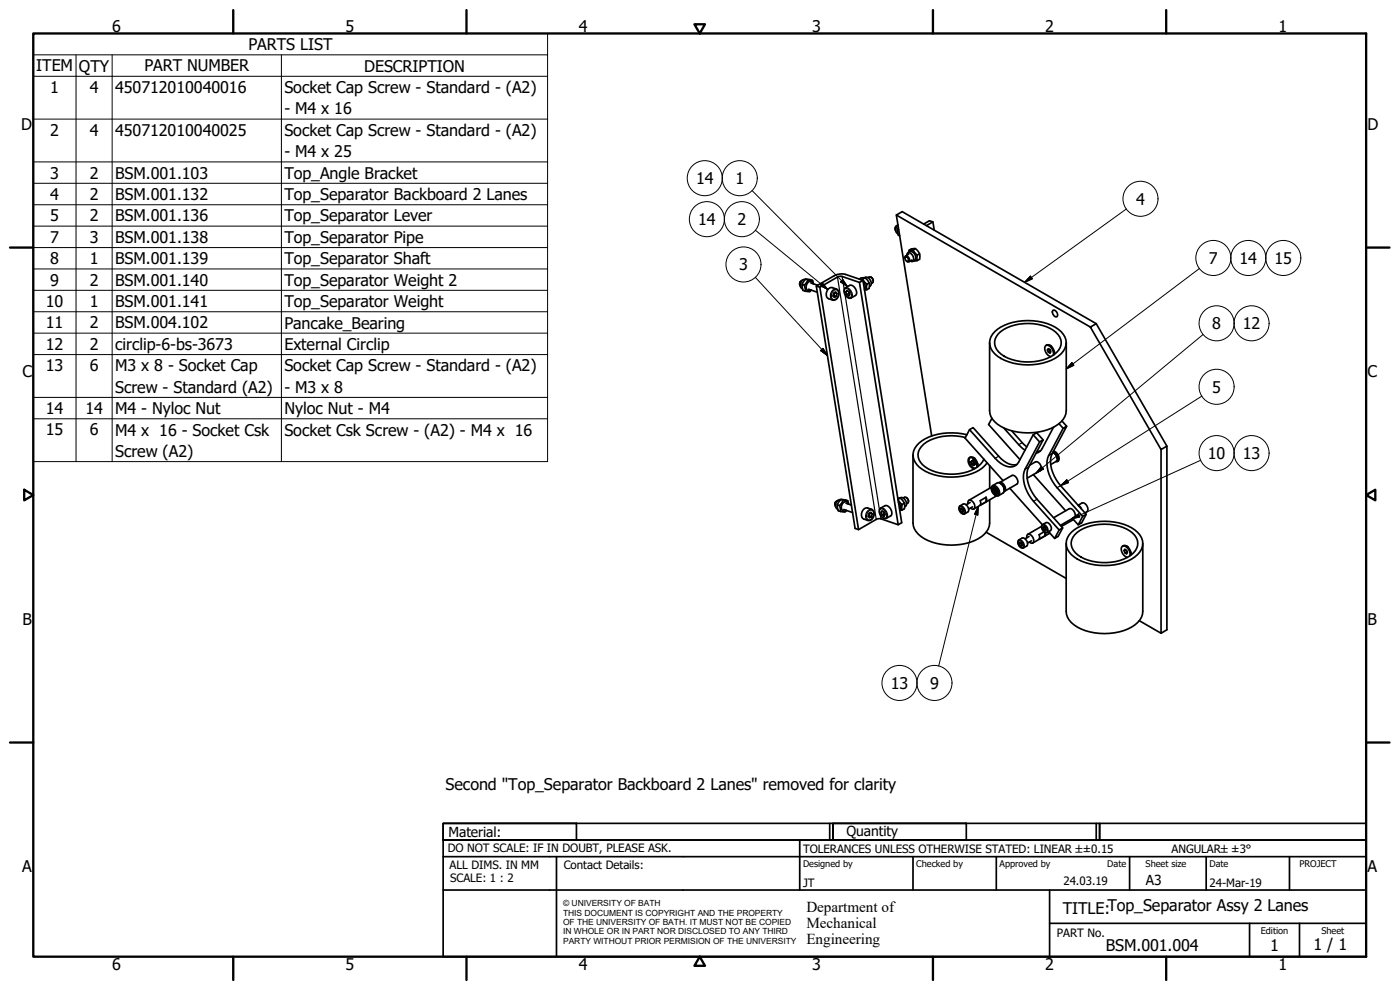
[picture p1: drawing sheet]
<svg xmlns="http://www.w3.org/2000/svg" width="420mm" height="297mm" viewBox="0 0 420 297" stroke-linecap="round" stroke-linejoin="round" font-family="sans-serif">
<!-- layer: Visible (ISO) -->
<g fill="none" stroke="#000" stroke-width=".51">
<path d="M268.9 69.3a1.17 1.17 0 0 1 .6-1.8 1.53 1.53 0 0 0 0 2.6M268.9 68l-.3 .7M269 64.5l10.6 66.3M269.3 68.8l.4 .1M269.6 68.2l-.3 .6 .1 .9 .2 .9 .4 .1M271.6 77.4v-.5a.95 .95 0 0 1 1.2 .5 .95 .95 0 0 1-.2 1.2l-.5-.2M271.7 77.1a.84 .84 0 0 1 .8 .4 .84 .84 0 0 1 0 1l-.7-.5zM272.1 76.6l.3-.7a1.62 1.62 0 0 1 1.5 .8 1.62 1.62 0 0 1 0 1.8l-.8-.2M272.5 75.9l.6-.4a1.68 1.68 0 0 1 1.5 2.5l-.7 .4M272.7 76.3l-.9 .5M272.7 75.7l.1-.6 1.2-.1 1.3 1.5v1.7l-1.2 .1M272.8 75.1a1.84 1.84 0 0 1 1.9-.5 1.84 1.84 0 0 1 1.3 1.5l.1 .4a1.41 1.41 0 0 1-.8 1.7"/>
<path d="M273.7 78l-.9 .5M274.7 74.6l-.7 .4M276 76.1l-.7 .4M277.2 67.2l1.7-1 1.1 .4-2 1.1M280 66.6l.4 2.4M240.2 84.5l-.2 .7M240.7 85.4l.7 .2M240.8 84.1a1.17 1.17 0 0 0-.6 1.8M241.7 83.8a1.56 1.56 0 0 0-1.4 1.1 1.56 1.56 0 0 0 .5 1.7M241.8 83.7l.7 .3M242.7 86.8l2.6 .9M243.3 84.9l2.1 .7"/>
<path d="M243.9 84.1a1.93 1.93 0 0 0-3.2 1.3l.3 1.7 .7 .3M244 85.1a.96 .96 0 0 0-1-.7 .96 .96 0 0 0-.9 .8 1.08 1.08 0 0 0-.1 1.5 1.08 1.08 0 0 0 1.4 .3M244.1 85.2l-.2-1.1-1.4-.1-1.1 1.6 .3 1.8h.4a1.1 1.1 0 0 0 1.4-.4M245 85.8l1 .4 6-3.3 5.9 1.8 11.7 72.7M246 86.2l11.7 72.7M250.2 88l.6-.4 .4 .5-.2 .8-.6 .4-.4-.5zM250.3 88.7l.7 .2M250.3 88.7l-.3 .1M250.5 87.8h.1M250.5 87.8l-.2 .9M250.5 87.8l.7 .3M253.5 86.5l1.5-.9a2.02 2.02 0 0 1 1.7 3.1l-1.2 .7a2.02 2.02 0 0 1-2-2.9z"/>
<path d="M254.1 87.2l.7 .3 .3 .8-.3 .5-.7-.4-.3-.8zM254.4 87.3l-.6 .3M254.7 87.5l.1 .5M254.8 88h.2M254.8 88l-.7 .4M257.9 83.7a1.79 1.79 0 0 1 2.9 1.2l.1 .4a1.38 1.38 0 0 1-.7 1.6M258.2 83.8l.7-.1 1.3 1.6M259 84.1l11.6 72.7-1 .6-5.2-1.7-.7-.1-6 3.3-1.1-.4-11.6-72.7 5.3-3 1.8-.6 1.7 .1 5.2 1.8-1.1 .6M259.1 84.6l.5 .8a1.13 1.13 0 0 1-.2 1.4M259.5 83.3a1.62 1.62 0 0 1 1.7 .5 1.62 1.62 0 0 1 .2 1.7l-.5 .4M259.6 83.3l-.7 .4M260.2 85.3v1.6l-.7 .1"/>
<path d="M260.5 83.3a1 1 0 0 1 1.4 .4 1 1 0 0 1-.4 1.4M260.8 84.9l-.6 .4M261.4 83.1l.5 .6 .2 .7M298.5 99.5a16.2 16.2 0 0 1 14.4-2.8 8.7 8.7 0 0 1 7 5.3 5.2 5.2 0 0 1-3.3 5.5 17.6 17.6 0 0 1-17.2-.6 4.6 4.6 0 0 1-.9-7.4zM316.1 93.1a1.21 1.21 0 0 1 1.1 .7 1.21 1.21 0 0 1-.2 1.3 1.37 1.37 0 0 1-.9-2zM327.2 98.1l1.8-1 21.2 36.8-1.8 1zM329 97.1l-58.2-33.6-1.8 1 58.2 33.6M297 102.8v20.4a7.1 7.1 0 0 0 5.7 5.8 16.8 16.8 0 0 0 15.8-2.4 4.9 4.9 0 0 0 1.5-3.4v-20.4M299.6 100.2a13.9 13.9 0 0 1 13.1-2.6 6.7 6.7 0 0 1 5.8 5.1 5.5 5.5 0 0 1-4.3 4.9 15.3 15.3 0 0 1-13.7-1.3 3.9 3.9 0 0 1-.9-6.1zM313.9 103.7a1.88 1.88 0 0 1 2.5 1.8v.9M314.3 105l.3-.4 .5 .3 .3 .7-.3 .3-.5-.3 .6-.3M314.8 104.7l-.5 .3 .3 .6"/>
<path d="M315.1 103.6l.5 .3M315.2 105.2v.1M315.2 105.3h.1M316.1 106.6a2.35 2.35 0 0 0-2.2-2.9 2.29 2.29 0 0 0 1.5 3.3M316.4 105.5v.4M274 136.5v20.4a7.1 7.1 0 0 0 5.8 5.8 17.8 17.8 0 0 0 14.8-1.7 5.5 5.5 0 0 0 2.4-4.1v-6.9M289.7 131.3a14.9 14.9 0 0 0-12.5 2 4 4 0 0 0 .5 6.8 15.1 15.1 0 0 0 15.8-.1l.8-.7 1-1.5M290.2 130.4a17 17 0 0 0-14.4 2.5 4.7 4.7 0 0 0 1 8 17.4 17.4 0 0 0 18.1-.5l1.3-1.5M291 128.9l-1.4 2.6 11.4 12.7M291.2 137.2l-.3 .1M291.4 138.7l.2 .6M291.6 138.3l-.2 .4 .6-.4"/>
<path d="M292 138.3l.2 .7M292.1 138.6l.3 .7 .6-.4M292.1 137.3l.5 .2M292.2 138l.6 .2M292.2 138l-.6 .3 .5 .3 .7-.4M292.2 139l.6 .3M292.2 139l-.6 .3 .5 .3M292.2 138l-.2 .3M292.3 137.5l-.1 .1M292.4 137.5a1.06 1.06 0 0 0-.2 1.2 1.06 1.06 0 0 0 1.1 .6h-.1M292.4 139.3l-.3 .3 .7-.3M292.8 138.2l.2 .7"/>
<path d="M293 138.9l-.2 .4M293.5 139.1v.5M297 139.7v6.8M297.7 125.5l-1 1.9 9.4 10.5M301.2 128.4l4.5 5 1.9 1.7M303.6 129.3l4.5 4.8M309 139.6l1.7-1a1.73 1.73 0 0 1 1.6 2.6l-4 2.3M310.1 130.5l1.9 2.1M312 132.6l1.1-.6-4.4 8.2a9 9 0 0 0 1.8 8.7l8.4 9.5-1 .6-7.7-8.6a9.7 9.7 0 0 1-2.6-9.6zM312.2 135.3l-1 .1M313.1 132l-2-2.2-1 .7-4.4 8.1a3.1 3.1 0 0 1-4.6 .9l-2.4-2-7.7-8.6 1-.6 7.7 8.6a6.1 6.1 0 0 0 5.5 2.5M316 135.8a1.82 1.82 0 0 1 1 2.6l-1.7 1"/>
<path d="M316.1 135.6a1.87 1.87 0 0 1 1.4 2.6l-.3 .1M316.2 135.3a2.23 2.23 0 0 1 1.4 3.1l-.7 .1M316.2 128.2l-3.4 6.4a2.73 2.73 0 0 1-1.9 1.4M316.3 135.9l.8 .8 .2 1M316.4 136l.7 .6 .2 1M316.6 136.1h.1M317.1 138.4h.5M317.4 137.2l-.1 .2M317.8 127.1l1.3 1.4M318.7 126.3l1.4 1.6M319.1 128.5l1-.6-4.3 8.2a9 9 0 0 0 1.8 8.7l8.4 9.5-1.1 .6-7.7-8.6a10.7 10.7 0 0 1-2.8-8.9zM350.2 133.9v55.1l-1.8 1v-55.1"/>
<path d="M250.8 150.6l-.3 .7M251.3 151.5l.6 .2M251.4 150.2a1.19 1.19 0 0 0-.6 1.8M252.3 149.9a1.58 1.58 0 0 0-1.4 1.1 1.58 1.58 0 0 0 .5 1.8M252.4 149.8l.6 .3M253.2 152.9l2.7 .9M253.9 151l1.6 .5M254.4 150.2l-1.1-.2a1.2 1.2 0 0 0-1.6 .6 2.51 2.51 0 0 0-.1 2.6l.6 .3M254.6 151.2a.95 .95 0 0 0-1-.7 .95 .95 0 0 0-.9 .8 1.18 1.18 0 0 0-.2 1.3 1.18 1.18 0 0 0 1 .7l.4-.2M254.7 151.3l-.1-.5a.91 .91 0 0 0-1.1-.7h-.5l-1.1 1.6 .3 1.8h.5a1.13 1.13 0 0 0 1.4-.3M260.8 154.1l.6-.4 .4 .5-.2 .8-.6 .4-.4-.5zM260.9 154.8l.7 .2"/>
<path d="M260.9 154.8l-.3 .1M261 153.9l.1 .1M261.1 154l-.2 .8M261.1 154l.7 .2M264.1 152.6l1.5-.8a2.01 2.01 0 0 1 1.7 3l-1.3 .7a2 2 0 0 1-1.9-2.9zM264.7 153.3l.6 .3 .3 .8-.3 .5-.6-.4-.3-.8zM264.9 153.4l-.5 .3M265.3 153.6l.1 .5M265.4 154.1h.1M265.4 154.1l-.7 .4M269.5 149.5a2.11 2.11 0 0 1 2 2.3l-.1 .8-.7 .4M269.5 149.9l1.2 1.5"/>
<path d="M269.6 150.7l.6 .8a1.13 1.13 0 0 1-.2 1.4M270.1 149.4a1.6 1.6 0 0 1 1.6 .6 1.6 1.6 0 0 1 .3 1.7l-.5 .3M270.2 149.4l-.7 .4M270.7 151.4v1.6l-.7 .1M271.1 149.4a1 1 0 0 1 1.3 .4 1 1 0 0 1-.3 1.4M271.4 151l-.7 .4M271.9 149.3l.6 .5 .1 .7M288.1 151.8l1-.6a1.58 1.58 0 0 1 1.3 2.4l-.9 .6a1.55 1.55 0 0 1-1.4-.8 1.55 1.55 0 0 1 0-1.6zM288.3 152.4l.5 .1 .4 .6-.1 .5h-.5l-.4-.6zM288.7 152.7l.4 .6M288.7 152.7l-.5 .3M288.7 152.5v.2"/>
<path d="M289.1 153.3h.1M289.1 153.3l-.5 .3M290.5 151.1l.3-1a1.72 1.72 0 0 1 1.5 2.6l-.3 .1-.7-.4M291.1 150.8l-1.2 .7M291.9 152.1l-1.2 .6M293.1 140.3a2.32 2.32 0 0 0-2.2-3 2.28 2.28 0 0 0 1.5 3.4M293.4 140.1a2.41 2.41 0 0 0-2.1-3 1.72 1.72 0 0 0 .1 2.6l1.3 .8M295.9 149.2l.2 .8-.2 .6M295.9 149.2l-1.7 1 .1 .8-.1 .6 1.7-1M295.9 149.2v1.4M296 159.7l24 13.9M297.5 146.7a.82 .82 0 0 1 .4-1 .82 .82 0 0 1 1 .2l.4 .3a1.68 1.68 0 0 1 .2 2.6l-.9-.2"/>
<path d="M297.6 146.2l-6.8 3.9M297.8 146.1a1.7 1.7 0 0 1 1.6 2.5 1.72 1.72 0 0 1-1.6-2.5zM297.9 145.7l1.4-.8a2.02 2.02 0 0 1 1.8 3l-1.5 .8M298 146.5a1.15 1.15 0 0 1 1.1 .5 1.15 1.15 0 0 1 0 1.3 1.27 1.27 0 0 1-1.1-1.8zM298.4 146.9l.5 .5-.1 .4-.5-.5zM298.5 146.5l-.1 .1M298.7 146.5l-.4 .1-.1 .6 .2-.6h.4M299.1 148.8l-6.8 3.9M299.3 147.8l-.2 .1M299.3 147.5l-.1 .4-.6-.2 .4 .3 .3-.4M299.9 144.9l3.8-2.2a1.72 1.72 0 0 1 1.5 2.6l-3.8 2.1a1.66 1.66 0 0 0 .1-1.7 1.66 1.66 0 0 0-1.6-.8zM300.2 145l1 1.1 .2 1"/>
<path d="M300.4 145.1l.9 .9 .1 .8M303 146.5l9.8 10.9M310.1 142.4l9.7 10.9M312.6 157.9l-4.2 2.4M313.3 158l.5 .3 .2 .6-.3 .4-.5-.3-.2-.7zM313.3 159.6l-1.5 .8 .2 .8-.2 .6 1.8-1M313.4 158.1l-.4 .2M313.5 158.1l.2 .6M313.6 159.8v1M313.7 158.7l-.5 .3M313.7 158.7l.3 .1M313.8 159.8l-.2 1"/>
<path d="M314.7 159.5l1.8 2.1M315.1 160l-5.2 2.9M316.2 155.3l4.7-2.7a1.74 1.74 0 0 1 1.5 2.6l-4.2 2.4M318.9 158.4l-1.3 2.5-1.1 .7 1.4-2.6M321.5 159.7a16.9 16.9 0 0 1 17-1.9 6.6 6.6 0 0 1 4.5 5.3 7 7 0 0 1-5.8 5.7 16.8 16.8 0 0 1-15.7-2.4 4.4 4.4 0 0 1 0-6.7zM321.9 155.5l1.7 2M322.2 155.9l-3.7 2.1M323.5 151.6l.6 .4 .4 .7M323.6 151.6l1.1-.7a1.72 1.72 0 0 1 1.5 2.6l-.6 .4M326 154.3l-1.4 2.6-1 .6 1.3-2.6M305.6 162.1l1.1-.7a1.6 1.6 0 0 1 1.4 2.4l-.9 .6a1.56 1.56 0 0 1-1.6-2.3zM306 162.7h.4l.4 .6v.5h-.5l-.4-.6z"/>
<path d="M306.3 162.9l.5 .6M306.3 162.9l-.4 .3M306.4 162.7l-.1 .2M306.8 163.5l-.5 .3M306.8 163.5h.1M308.2 161.3l.2-1a1.73 1.73 0 0 1 1.5 2.6l-1-.2M308.8 161l-1.2 .7M309.6 162.3l-1.2 .6M320 163.1v20.4a6.2 6.2 0 0 0 4.5 5.2 17.7 17.7 0 0 0 16.1-1.2 5.3 5.3 0 0 0 2.4-4v-20.4M322.6 160.4a13.9 13.9 0 0 1 13.1-2.6 7.7 7.7 0 0 1 5.7 4.3 4.6 4.6 0 0 1-3.1 5.2 15.3 15.3 0 0 1-14.8-.8 3.9 3.9 0 0 1-.9-6.1zM336.9 163.9a1.91 1.91 0 0 1 2.5 1.8l-.1 .9M337.3 165.2l.3 .7"/>
<path d="M337.8 164.9l-.5 .3 .3-.4 .5 .3 .2 .7-.2 .4-.5-.3 .6-.4M338.1 163.8l.4 .3M338.2 165.5h.1M338.2 165.4v.1M339 166.8a2.51 2.51 0 0 0-1.8-3 1.35 1.35 0 0 0-.3 2.2l.7 .9 .8 .3M339.4 165.7v.4M341.9 186.2l6.5 3.8"/>
<circle cx="249.9" cy="88.1" r="1.91"/>
<circle cx="260.4" cy="154.2" r="1.91"/>
<circle cx="314.1" cy="158.3" r="1.47"/>
</g>
<!-- layer: Visible Narrow (ISO) -->
<g fill="none" stroke="#000" stroke-width=".36">
<path d="M250 87.4a1.01 1.01 0 0 1 1.4-.3 1.01 1.01 0 0 1 .3 1.5 1.13 1.13 0 0 1-.8 1.2 1.13 1.13 0 0 1-1.3-.5 2.06 2.06 0 0 1 .4-1.9zM251 86.7a1.88 1.88 0 0 0-1.7 1.3 1.88 1.88 0 0 0 .6 2.1M251.3 83.1l11.7 72.7M252.7 83l.7 3.8M253.5 86.8a1.32 1.32 0 0 1 1.9 1.1 .94 .94 0 0 1-.6 1.5 2.11 2.11 0 0 1-1.3-2.6zM253.6 88.4l10.3 64.5M253.7 86.4a2.02 2.02 0 0 1 1.8 3M299.7 136.9l-1 .6M306.8 132.8l-1.1 .6M315.8 136.1l-1.1 .6M260.6 153.5a1.02 1.02 0 0 1 1.4-.3 1.02 1.02 0 0 1 .2 1.5 1.14 1.14 0 0 1-.7 1.2 1.14 1.14 0 0 1-1.4-.5 2.12 2.12 0 0 1 .5-1.9zM261.6 152.8a1.89 1.89 0 0 0-1.7 1.3 1.89 1.89 0 0 0 .6 2.1"/>
<path d="M264.1 152.9a1.32 1.32 0 0 1 1.9 1.1 .92 .92 0 0 1-.6 1.5 2.08 2.08 0 0 1-1.3-2.6zM264.2 154.5l.2 1.2M264.3 152.5a2.02 2.02 0 0 1 1.7 3M288 152a1.26 1.26 0 0 1 1.3 .7 1.26 1.26 0 0 1-.2 1.5 1.57 1.57 0 0 1-1.1-2.2zM288.1 151.8a1.58 1.58 0 0 1 1.4 2.4M308.7 140.2l-1.1 .6M311.2 149.8l-1 .6M312.9 157.6a1.43 1.43 0 0 1 1.2 2.1 1.42 1.42 0 0 1-1.2-2.1zM312.9 157.4a1.6 1.6 0 0 1 1.4 2.4M318.3 145.7l-1.1 .6M323.6 151.6l.8 1M305.7 162.2a1.4 1.4 0 0 1 1.4 2.1 1.38 1.38 0 0 1-1.4-2.1z"/>
<path d="M305.8 162a1.6 1.6 0 0 1 1.4 2.4"/>
</g>
<!-- layer: Symbol (ISO) -->
<g fill="none" stroke="#000" stroke-width=".3">
<path d="M10 16.5v-6.5h154.3v6.5M10 16.5h154.3v6.4M10 16.5v122h154.3v-115.6M22.8 16.5v122M33.7 16.5v122M84.5 16.5v122M10 22.9h154.3M10 35.7h154.3M10 48.6h154.3M10 55h154.3M225.7 57.2l28.7 28.8M10 61.4h154.3"/>
<path d="M10 67.8h154.3M10 74.3h154.3M217.4 65.8a5.3 5.3 0 0 0-7.6-4.7 5.3 5.3 0 0 0-.8 8.9 5.3 5.3 0 0 0 8.3-3.4l.1-.8M226.7 69.1l21.8 17.8M227.9 65.8a5.3 5.3 0 0 0-7.6-4.7 5.3 5.3 0 0 0-.8 8.9 5.3 5.3 0 0 0 8.3-3.4l.1-.8M338 62.7l-30.5 22M10 80.7h154.3M10 87.1h154.3M10 93.5h154.3M10 100h154.3M226.7 83.2l21.6 23.5M246.8 84.9l1.7 2-2.3-1.2z"/>
<path d="M252.9 83.9l1.5 2.1-2.2-1.4zM309.2 82.9l.6 .8-2.3 1zM360 80.6l-40 30.1M10 106.4h154.3M10 119.2h154.3M246.3 105.2l.7-.7 1.3 2.2zM321.7 108.8l.6 .8-2.3 1.1zM360.7 118.9l-42.4 26.8M361.1 100.4l-50.1 41.5M10 125.7h154.3M312.5 139.9l.7 .8-2.2 1.2zM360.3 138.1l-38.7 17.6"/>
<path d="M293.6 152l-.2 2.5-.9-.2zM293.6 152l-11.9 47.8M318.3 145.7l1.9-1.7 .5 .8zM321.6 155.7l2.1-1.5 .4 .9z"/>
<circle cx="211.5" cy="53.5" r="5.3"/>
<circle cx="222" cy="53.5" r="5.3"/>
<circle cx="342.3" cy="59.6" r="5.3"/>
<circle cx="223.1" cy="79.3" r="5.3"/>
<circle cx="364.1" cy="77.4" r="5.3"/>
<circle cx="374.6" cy="77.4" r="5.3"/>
<circle cx="385.1" cy="77.4" r="5.3"/>
<circle cx="365.1" cy="97" r="5.3"/>
<circle cx="375.6" cy="97" r="5.3"/>
<circle cx="365.1" cy="116.1" r="5.3"/>
<circle cx="365.1" cy="135.9" r="5.3"/>
<circle cx="375.6" cy="135.9" r="5.3"/>
<circle cx="269.9" cy="204.9" r="5.3"/>
<circle cx="280.4" cy="204.9" r="5.3"/>
</g>
<!-- layer: Border (ISO) -->
<g fill="none" stroke="#000" stroke-width=".7">
<path d="M10 10h400v277h-400zM70 3v7M140 3v7M208.4 7.3h3.2l-1.6 2.7zM280 3v7M350 3v7M3 74.3h7M410 74.3h7M7.3 146.9l2.7 1.6-2.7 1.6zM410 148.5l2.7-1.6v3.2zM3 222.8h7M410 222.8h7"/>
<path d="M70 287v7M140 287v7M210 287l1.6 2.8h-3.2zM280 287v7M350 287v7"/>
</g>
<!-- layer: Title (ISO) -->
<g fill="none" stroke="#000" stroke-width=".51">
<path d="M133 247h40v5h-40zM133 247h117v5h-117zM133 257v-5h277v5M133 257h277v30h-277zM167 257v30M240 252v15M249 247v5M250 247h40v5h-40zM250 247h80v5h-80zM274 257v10M299 257v10M329 247v5"/>
<path d="M330 247h80v5h-80zM339 257v10M362 257v10M387 257v10M133 267h277M315 277h95M315 267v20M375 277v10M390 277v10"/>
</g>
<!-- layer: Symbol (ISO) -->
<g fill="#000" stroke="#000" stroke-width=".3">
<path d="M246.2 85.7l2.3 1.2zM246.8 84.9l1.7 2-2.3-1.2zM252.2 84.6l2.2 1.4zM252.9 83.9l1.5 2.1-2.2-1.4zM309.2 82.9l-1.7 1.8zM309.2 82.9l.6 .8-2.3 1zM246.3 105.2l2 1.5zM246.3 105.2l.7-.7 1.3 2.2zM321.7 108.8l-1.7 1.9zM321.7 108.8l.6 .8-2.3 1.1zM312.5 139.9l-1.5 2zM312.5 139.9l.7 .8-2.2 1.2z"/>
<path d="M293.6 152l-.2 2.5zM293.6 152l-.2 2.5-.9-.2zM318.3 145.7l1.9-1.7zM318.3 145.7l1.9-1.7 .5 .8zM321.6 155.7l2.1-1.5zM321.6 155.7l2.1-1.5 .4 .9z"/>
</g>
<g font-size="4.8">
<text x="33.7" y="9.6">6</text>
<text x="103.7" y="9.6">5</text>
<text x="173.7" y="9.6">4</text>
<text x="243.7" y="9.6">3</text>
<text x="313.7" y="9.6">2</text>
<text x="383.7" y="9.6">1</text>
<text x="74.6" y="15">PARTS LIST</text>
<text x="10.9" y="21.4">ITEM</text>
<text x="23.7" y="21.5">QTY</text>
<text x="43.3" y="21.4">PART NUMBER</text>
<text x="109.3" y="21.5">DESCRIPTION</text>
<text x="15.1" y="27.9">1</text>
<text x="26.9" y="27.8">4</text>
<text x="34.6" y="27.9">450712010040016</text>
<text x="85.3" y="27.9">Socket Cap Screw - Standard - (A2)</text>
<text x="85.3" y="34.3">- M4 x 16</text>
<text x="6.3" y="38.9">D</text>
<text x="15.1" y="40.7">2</text>
<text x="26.9" y="40.7">4</text>
<text x="34.6" y="40.7">450712010040025</text>
<text x="85.3" y="40.8">Socket Cap Screw - Standard - (A2)</text>
<text x="410.4" y="38.9">D</text>
<text x="85.3" y="47.2">- M4 x 25</text>
<text x="15.1" y="53.6">3</text>
<text x="26.9" y="53.6">2</text>
<text x="34.6" y="53.6">BSM.001.103</text>
<text x="85.3" y="53.6">Top_Angle Bracket</text>
<text x="15.1" y="60">4</text>
<text x="26.9" y="60">2</text>
<text x="34.6" y="60">BSM.001.132</text>
<text x="208.9" y="55.2">14</text>
<text x="220.7" y="55.2">1</text>
<text x="85.3" y="60">Top_Separator Backboard 2 Lanes</text>
<text x="341" y="61.4">4</text>
<text x="15.1" y="66.4">5</text>
<text x="26.9" y="66.4">2</text>
<text x="34.6" y="66.4">BSM.001.136</text>
<text x="85.3" y="66.4">Top_Separator Lever</text>
<text x="209.5" y="67.5">14</text>
<text x="221.3" y="67.5">2</text>
<text x="15.1" y="72.8">7</text>
<text x="26.9" y="72.8">3</text>
<text x="34.6" y="72.8">BSM.001.138</text>
<text x="85.3" y="72.8">Top_Separator Pipe</text>
<text x="15.1" y="79.3">8</text>
<text x="26.9" y="79.2">1</text>
<text x="34.6" y="79.3">BSM.001.139</text>
<text x="85.3" y="79.3">Top_Separator Shaft</text>
<text x="221.8" y="81.1">3</text>
<text x="362.8" y="79.1">7</text>
<text x="372" y="79.2">14</text>
<text x="382.5" y="79.2">15</text>
<text x="15.1" y="85.7">9</text>
<text x="26.9" y="85.7">2</text>
<text x="34.6" y="85.7">BSM.001.140</text>
<text x="85.3" y="85.7">Top_Separator Weight 2</text>
<text x="13.8" y="92.1">10</text>
<text x="26.9" y="92.1">1</text>
<text x="34.6" y="92.1">BSM.001.141</text>
<text x="85.3" y="92.2">Top_Separator Weight</text>
<text x="13.8" y="98.5">11</text>
<text x="26.9" y="98.5">2</text>
<text x="34.6" y="98.5">BSM.004.102</text>
<text x="85.3" y="98.6">Pancake_Bearing</text>
<text x="363.8" y="98.8">8</text>
<text x="373" y="98.8">12</text>
<text x="13.8" y="105">12</text>
<text x="26.9" y="105">2</text>
<text x="34.6" y="105">circlip-6-bs-3673</text>
<text x="85.3" y="105">External Circlip</text>
<text x="6.7" y="113.2">C</text>
<text x="13.8" y="111.4">13</text>
<text x="26.9" y="111.4">6</text>
<text x="34.6" y="111.4">M3 x 8 - Socket Cap</text>
<text x="85.3" y="111.4">Socket Cap Screw - Standard - (A2)</text>
<text x="410.4" y="113.2">C</text>
<text x="34.6" y="117.8">Screw - Standard (A2)</text>
<text x="85.3" y="117.8">- M3 x 8</text>
<text x="363.8" y="117.8">5</text>
<text x="13.8" y="124.2">14</text>
<text x="25.6" y="124.2">14</text>
<text x="34.6" y="124.3">M4 - Nyloc Nut</text>
<text x="85.3" y="124.3">Nyloc Nut - M4</text>
<text x="13.8" y="130.6">15</text>
<text x="26.9" y="130.6">6</text>
<text x="34.6" y="130.7">M4 x 16 - Socket Csk</text>
<text x="85.3" y="130.7">Socket Csk Screw - (A2) - M4 x 16</text>
<text x="34.6" y="137.1">Screw (A2)</text>
<text x="362.5" y="137.7">10</text>
<text x="373" y="137.7">13</text>
<text x="6.8" y="187.4">B</text>
<text x="410.4" y="187.4">B</text>
<text x="267.3" y="206.7">13</text>
<text x="279.1" y="206.7">9</text>
<text x="133.7" y="237">Second &quot;Top_Separator Backboard 2 Lanes&quot; removed for clarity</text>
<text x="6.7" y="261.7">A</text>
<text x="410.4" y="261.7">A</text>
<text x="319" y="274.2">TITLE:Top_Separator Assy 2 Lanes</text>
<text x="331.9" y="285.3">BSM.001.004</text>
<text x="381.2" y="285.3">1</text>
<text x="394.2" y="285">1 / 1</text>
<text x="33.7" y="291">6</text>
<text x="103.7" y="290.9">5</text>
<text x="173.7" y="290.9">4</text>
<text x="243.7" y="291">3</text>
<text x="313.7" y="291">2</text>
<text x="383.7" y="290.9">1</text>
</g>
<g font-size="4.6">
<text x="242" y="273.7">Department of</text>
<text x="242" y="278.4">Mechanical</text>
<text x="242" y="283.2">Engineering</text>
</g>
<g font-size="4.1">
<text x="134.6" y="251.1">Material:</text>
<text x="254" y="250.8">Quantity</text>
<text x="343.9" y="265.6">A3</text>
</g>
<g font-size="3.5">
<text x="134.4" y="255.6">DO NOT SCALE: IF IN DOUBT, PLEASE ASK.</text>
<text x="241" y="256">TOLERANCES UNLESS OTHERWISE STATED: LINEAR ±±0.15</text>
<text x="351.6" y="256">ANGULAR±±3°</text>
<text x="134.9" y="260.6">ALL DIMS. IN MM</text>
<text x="169.2" y="260.6">Contact Details:</text>
<text x="135.1" y="264.8">SCALE: 1 : 2</text>
<text x="241" y="266">JT</text>
<text x="319.2" y="265.5">24.03.19</text>
<text x="363" y="266">24-Mar-19</text>
<text x="317.2" y="281.2">PART No.</text>
</g>
<g font-size="2.8">
<text x="241" y="260.1">Designed by</text>
<text x="275" y="260.1">Checked by</text>
<text x="300" y="260.1">Approved by</text>
<text x="332.3" y="260">Date</text>
<text x="343.8" y="260.1">Sheet size</text>
<text x="363" y="260">Date</text>
<text x="390" y="260.1">PROJECT</text>
<text x="378.4" y="280.1">Edition</text>
<text x="396.6" y="280.1">Sheet</text>
</g>
<g font-size="2.5">
<text x="169" y="271.9">© UNIVERSITY OF BATH</text>
<text x="169" y="274.7">THIS DOCUMENT IS COPYRIGHT AND THE PROPERTY</text>
<text x="169" y="277.5">OF THE UNIVERSITY OF BATH. IT MUST NOT BE COPIED</text>
<text x="169" y="280.4">IN WHOLE OR IN PART NOR DISCLOSED TO ANY THIRD</text>
<text x="169" y="283.2">PARTY WITHOUT PRIOR PERMISION OF THE UNIVERSITY</text>
</g>
</svg>
